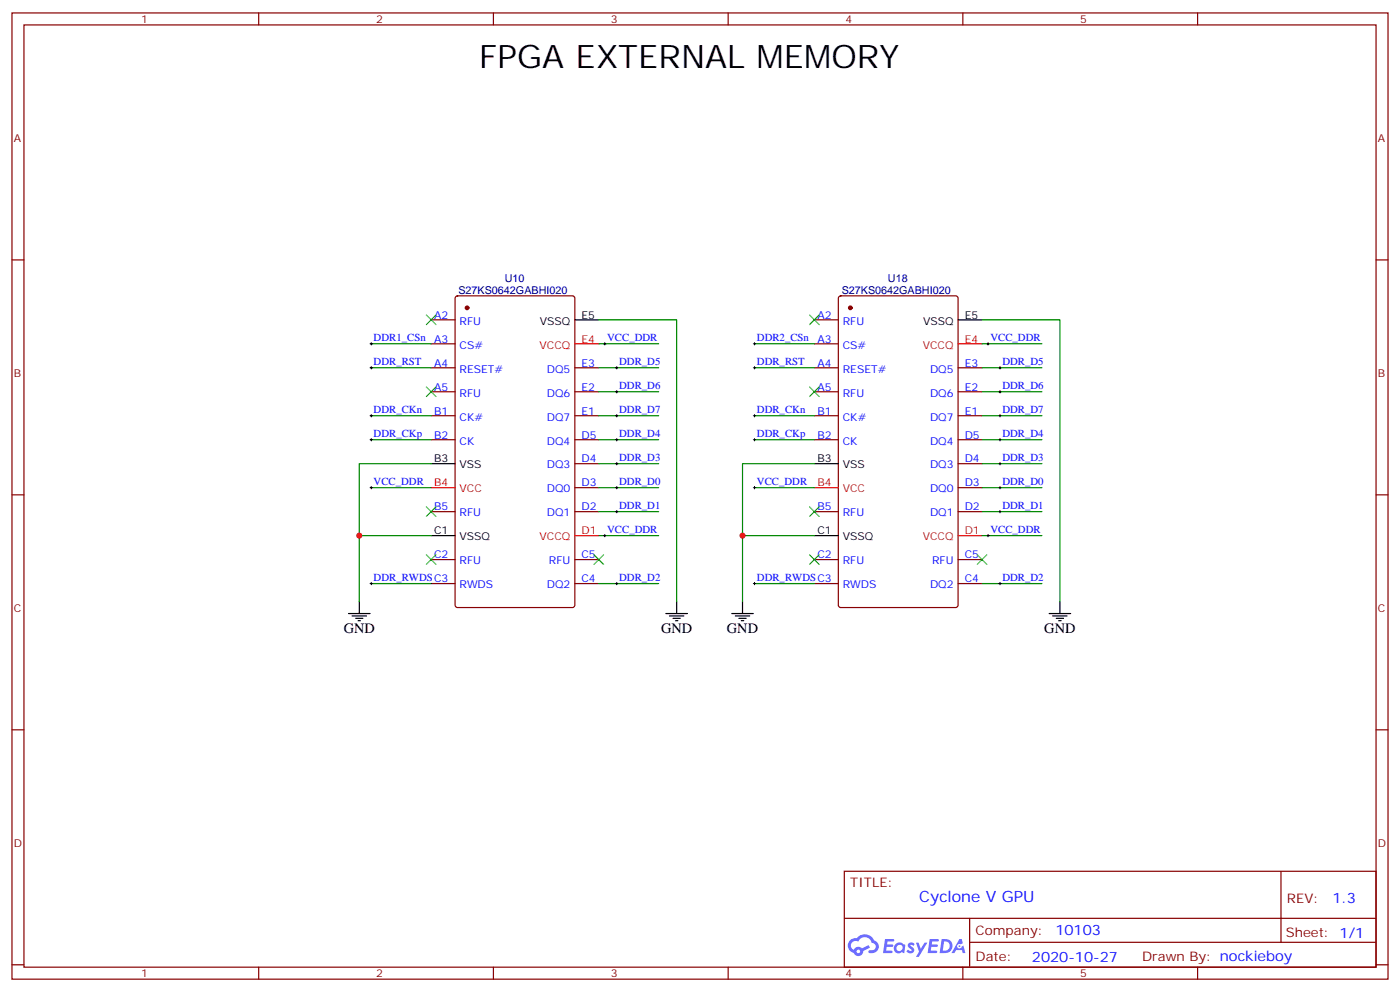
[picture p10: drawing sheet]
<svg xmlns="http://www.w3.org/2000/svg" width="412mm" height="292mm" viewBox="0 0 412 292" stroke-linecap="round" stroke-linejoin="round" font-family="sans-serif">
<g fill="none" stroke="#870000" stroke-width=".35">
<path d="M3.5 3.8h405.4v284.3h-405.4zM7.1 7.3h398.2v277.3h-398.2zM76.2 3.8v3.5M145.3 3.8v3.5M214.5 3.8v3.5M283.6 3.8v3.5M352.8 3.8v3.5M3.5 76.5h3.6M405.3 76.5h3.6M3.5 145.6h3.6M405.3 145.6h3.6M3.5 214.8h3.6"/>
<path d="M405.3 214.8h3.6M248.7 256.4h156.6v28.2h-156.6zM377.3 256.4v20.9M248.7 270.2h156.5M285.6 277.3h119.6M285.6 270.2v14.2M3.5 283.9h3.6M76.2 284.6v3.5M145.3 284.6v3.5M214.5 284.6v3.5M283.6 284.6v3.5M352.8 284.6v3.5"/>
<path d="M405.3 283.9h3.6"/>
</g>
<g fill="#5487ff">
<path d="M267.7 277.6a1.22 1.22 0 0 1 1.7 .2l-.4 .6a.47 .47 0 0 0-.3-.4 .47 .47 0 0 0-.5 .2l.1 .2a1.14 1.14 0 0 1 .8 1.8 1.14 1.14 0 0 1-1.9 0l-.2-.2 .5-.6 .7 .5a.29 .29 0 0 0 .3-.3 .29 .29 0 0 0-.2-.3 1.04 1.04 0 0 1-.6-1.7z"/>
<path d="M260.7 276.3h2.4l.3 .2-.2 .5-1.8 .1-.1 .8h1.5l.3 .4-.3 .4h-1.6l-.2 1.1h1.7l.2 .3-.2 .3-2.6 .1z"/>
<path d="M273.8 276.3h2.4l.3 .2-.1 .5-1.8 .1-.2 .8h1.6l.3 .4-.4 .4h-1.6l-.1 1.1h1.7l.2 .3-.2 .3-2.6 .1z"/>
<path d="M282.6 276.3h.7l.3 1.3-.6 .3a.69 .69 0 0 0-1 .3 .69 .69 0 0 0 .4 .9 .69 .69 0 0 0 .9-.6l.5-.2 .6 2.2h-.8l-.2-.9h-1.8l-.5 .9h-.8z"/>
<path d="M269.8 277.4h.8l.6 1.8 1.1-1.8h.9l-2.6 4.2h-.8l.9-1.5z"/>
<path d="M277.4 276.3l-.6 4.2h1.3a2.11 2.11 0 0 0 2.5-2.1 2.11 2.11 0 0 0-2.5-2.1zM278.1 277.1a1.39 1.39 0 0 1 1.7 1.4 1.39 1.39 0 0 1-1.8 1.3h-.3z"/>
<path d="M263.7 277.9a1.54 1.54 0 0 0-.1 2.2 1.54 1.54 0 0 0 2.2 .1l.6 .3 .3-2.3-.2-.3h-.4a1.49 1.49 0 0 0-2.4 0zM264 278.9a.94 .94 0 0 1 1.8 0 .94 .94 0 0 1-1.8 0z"/>
<path d="M250.4 276.7a2.18 2.18 0 0 0 1.1 3.7 1.44 1.44 0 0 0 1.6 .9 1.44 1.44 0 0 0 1.2-1.4l2-1.1-.5-.7-1.9 1a1.47 1.47 0 0 0-2.4 .4 1.39 1.39 0 0 1-.7-1.9 1.39 1.39 0 0 1 2-.5 2.12 2.12 0 0 1 2.2-1.3 2.12 2.12 0 0 1 1.9 1.7 1.14 1.14 0 0 1 1.1 1.4 1.14 1.14 0 0 1-1.7 .7 .43 .43 0 0 0-.5 .4 .43 .43 0 0 0 .4 .5 1.98 1.98 0 0 0 2.5-1.2 1.98 1.98 0 0 0-1.2-2.6 3.1 3.1 0 0 0-5.3-.6l-.9 .1zM252.3 280a.55 .55 0 0 1 1.1 0 .55 .55 0 0 1-1.1 0z"/>
<circle cx="282.6" cy="278.4" r=".26"/>
</g>
<g fill="none" stroke="#870000" stroke-width=".35">
<path d="M127 94.1h7.1M134.3 87.3l.5-.2h33.8l.7 .4v90.6l-.4 .6-34.1 .1-.7-.5v-90.5zM239.9 94.1h7M247.2 87.3l.4-.2h33.9l.7 .4v90.6l-.4 .6-34.2 .1-.6-.5-.1-90.5zM127 101.2h7.1M127 108.2h7.1M127 115.3h7.1M169.3 108.2h7.1M169.3 115.3h7.1M239.9 101.2h7M239.9 108.2h7M239.9 115.3h7"/>
<path d="M282.2 108.2h7.1M282.2 115.3h7.1M127 122.3h7.1M127 129.4h7.1M169.3 122.3h7.1M169.3 129.4h7.1M169.3 136.5h7.1M239.9 122.3h7M239.9 129.4h7M282.2 122.3h7.1M282.2 129.4h7.1M282.2 136.5h7.1"/>
<path d="M127 150.6h7.1M169.3 150.6h7.1M169.3 143.5h7.1M239.9 150.6h7M282.2 150.6h7.1M282.2 143.5h7.1M127 164.7h7.1M127 171.7h7.1M169.3 164.7h7.1M169.3 171.7h7.1M239.9 164.7h7M239.9 171.7h7"/>
<path d="M282.2 164.7h7.1M282.2 171.7h7.1"/>
</g>
<g fill="#870000" stroke="#870000" stroke-width=".35">
<circle cx="137.6" cy="90.6" r=".53"/>
<circle cx="250.5" cy="90.6" r=".53"/>
</g>
<g fill="none" stroke="#000" stroke-width=".35">
<path d="M169.3 94.1h7.1M282.2 94.1h7.1M127 136.5h7.1M239.9 136.5h7M127 157.6h7.1M239.9 157.6h7M105.8 177v3.6M199.3 177v3.6M218.7 177v3.6M312.2 177v3.6M102.7 180.6h6.3M103.7 181.3h4.2"/>
<path d="M104.8 182h2.1M105.5 182.7h.7M196.1 180.6h6.4M197.2 181.3h4.2M198.3 182h2.1M199 182.7h.7M215.5 180.6h6.4M216.6 181.3h4.2M217.7 182h2.1M218.4 182.7h.7M309 180.6h6.4M310.1 181.3h4.2"/>
<path d="M311.1 182h2.2M311.9 182.7h.7"/>
</g>
<path d="M169.3 101.2h7.1M282.2 101.2h7.1M127 143.5h7.1M169.3 157.6h7.1M239.9 143.5h7M282.2 157.6h7.1" fill="none" stroke="#f00" stroke-width=".35"/>
<g fill="none" stroke="#3c3" stroke-width=".35">
<path d="M125.6 92.7l2.8 2.8M128.4 92.7l-2.8 2.8M238.5 92.7l2.8 2.8M241.3 92.7l-2.8 2.8M125.6 113.9l2.8 2.8M128.4 113.9l-2.8 2.8M238.5 113.9l2.8 2.8M241.3 113.9l-2.8 2.8M125.6 149.2l2.8 2.8M128.4 149.2l-2.8 2.8M238.5 149.2l2.8 2.8M241.3 149.2l-2.8 2.8"/>
<path d="M125.6 163.3l2.8 2.8M128.4 163.3l-2.8 2.8M175 163.3l2.8 2.8M177.8 163.3l-2.8 2.8M238.5 163.3l2.8 2.8M241.3 163.3l-2.8 2.8M287.9 163.3l2.8 2.8M290.7 163.3l-2.8 2.8"/>
</g>
<g fill="none" stroke="#008700" stroke-width=".35">
<path d="M176.4 94.1h22.9v82.9M289.3 94.1h22.9v82.9M109.4 108.2h17.6M109.4 101.2h17.6M176.4 108.2h17.6M176.4 115.3h17.6M176.4 101.2h17.6M222.2 108.2h17.7M222.2 101.2h17.7M289.3 108.2h17.6M289.3 115.3h17.6M289.3 101.2h17.6"/>
<path d="M109.4 122.3h17.6M109.4 129.4h17.6M127 136.5h-21.2v40.5M176.4 122.3h17.6M176.4 129.4h17.6M176.4 136.5h17.6M222.2 122.3h17.7M222.2 129.4h17.7M239.9 136.5h-21.2v40.5M289.3 122.3h17.6M289.3 129.4h17.6M289.3 136.5h17.6"/>
<path d="M105.8 157.6h21.2M109.4 143.5h17.6M176.4 143.5h17.6M176.4 150.6h17.6M176.4 157.6h17.6M218.7 157.6h21.2M222.2 143.5h17.7M289.3 143.5h17.6M289.3 150.6h17.6M289.3 157.6h17.6M109.4 171.7h17.6M176.4 171.7h17.6"/>
<path d="M222.2 171.7h17.7M289.3 171.7h17.6"/>
</g>
<g fill="none" stroke="#000" stroke-width=".29">
<path d="M109 108.2h.7M109 101.2h.7M109.4 100.8v.7M109.4 107.9v.7M177.8 101.2h.7M178.2 100.8v.7M181.3 108.2h.7M181.3 115.3h.7M181.7 107.9v.7M181.7 114.9v.7M221.9 108.2h.7M221.9 101.2h.7"/>
<path d="M222.2 100.8v.7M222.2 107.9v.7M290.7 101.2h.7M291 100.8v.7M294.2 108.2h.7M294.2 115.3h.7M294.6 107.9v.7M294.6 114.9v.7M109 129.4h.7M109 122.3h.7M109.4 122v.7M109.4 129v.8"/>
<path d="M181.3 136.5h.7M181.3 129.4h.7M181.3 122.3h.7M181.7 122v.7M181.7 129v.8M181.7 136.1v.7M221.9 129.4h.7M221.9 122.3h.7M222.2 122v.7M222.2 129v.8M294.2 136.5h.7M294.2 129.4h.7"/>
<path d="M294.2 122.3h.7M294.6 122v.7M294.6 129v.8M294.6 136.1v.7M109 143.5h.7M109.4 143.2v.7M177.8 157.6h.7M178.2 157.3v.7M181.3 143.5h.7M181.3 150.6h.7M181.7 143.2v.7M181.7 150.2v.7"/>
<path d="M221.9 143.5h.7M222.2 143.2v.7M290.7 157.6h.7M291 157.3v.7M294.2 143.5h.7M294.2 150.6h.7M294.6 143.2v.7M294.6 150.2v.7M109 171.7h.7M109.4 171.4v.7M181.3 171.7h.7M181.7 171.4v.7"/>
<path d="M221.9 171.7h.7M222.2 171.4v.7M294.2 171.7h.7M294.6 171.4v.7"/>
</g>
<g fill="#c00">
<circle cx="218.7" cy="157.6" r=".88"/>
<circle cx="105.8" cy="157.6" r=".88"/>
</g>
<text font-size="9.5" x="141.1" y="20">FPGA EXTERNAL MEMORY</text>
<text font-size="4.6" fill="#00f" x="270.8" y="265.4">Cyclone V GPU</text>
<g font-size="4.2">
<text x="101.2" y="186.2">GND</text>
<text x="194.7" y="186.2">GND</text>
<text x="214.1" y="186.2">GND</text>
<text x="307.6" y="186.2">GND</text>
</g>
<g font-size="4.2" fill="#00f">
<text x="392.5" y="265.7">1.3</text>
<text x="310.9" y="275.2">10103</text>
<text x="304" y="283">2020-10-27</text>
</g>
<g font-size="3.9" fill="#800">
<text x="250.5" y="261">TITLE:</text>
<text x="379.1" y="265.7">REV:</text>
<text x="287.4" y="275.2">Company:</text>
<text x="378.7" y="275.8">Sheet: 1/1</text>
<text x="287.4" y="282.9">Date:</text>
<text x="336.4" y="282.9">Drawn By: nockieboy</text>
</g>
<g font-size="3.2" fill="#800">
<text x="41.6" y="6.8">1</text>
<text x="110.8" y="6.8">2</text>
<text x="179.9" y="6.8">3</text>
<text x="249.1" y="6.8">4</text>
<text x="318.2" y="6.8">5</text>
<text x="4.1" y="41.9">A</text>
<text x="405.9" y="41.9">A</text>
<text x="4.1" y="111.1">B</text>
<text x="405.9" y="111.1">B</text>
<text x="4.1" y="180.2">C</text>
<text x="405.9" y="180.2">C</text>
<text x="4.1" y="249.3">D</text>
<text x="405.9" y="249.3">D</text>
<text x="41.6" y="287.6">1</text>
<text x="110.8" y="287.6">2</text>
<text x="179.9" y="287.6">3</text>
<text x="249.1" y="287.6">4</text>
<text x="318.2" y="287.6">5</text>
</g>
<g font-size="3.2" fill="#000080">
<text x="148.7" y="82.9">U10</text>
<text x="261.6" y="82.9">U18</text>
<text x="135" y="86.4">S27KS0642GABHI020</text>
<text x="247.9" y="86.4">S27KS0642GABHI020</text>
</g>
<g font-size="3.2" fill="#00f">
<text x="127.9" y="93.8">A2</text>
<text x="135.4" y="95.5">RFU</text>
<text x="240.8" y="93.8">A2</text>
<text x="248.2" y="95.5">RFU</text>
<text x="110.1" y="100.3">DDR1_CSn</text>
<text x="127.9" y="100.8">A3</text>
<text x="178.9" y="100.3">VCC_DDR</text>
<text x="223" y="100.3">DDR2_CSn</text>
<text x="240.8" y="100.8">A3</text>
<text x="291.7" y="100.3">VCC_DDR</text>
<text x="110.1" y="107.4">DDR_RST</text>
<text x="127.9" y="107.9">A4</text>
<text x="135.4" y="102.6">CS#</text>
<text x="171.3" y="107.9">E3</text>
<text x="182.4" y="107.4">DDR_D5</text>
<text x="223" y="107.4">DDR_RST</text>
<text x="240.8" y="107.9">A4</text>
<text x="248.2" y="102.6">CS#</text>
<text x="284.2" y="107.9">E3</text>
<text x="295.3" y="107.4">DDR_D5</text>
<text x="135.4" y="109.6">RESET#</text>
<text x="161.1" y="109.6">DQ5</text>
<text x="248.2" y="109.6">RESET#</text>
<text x="274" y="109.6">DQ5</text>
<text x="127.9" y="114.9">A5</text>
<text x="135.4" y="116.7">RFU</text>
<text x="161.1" y="116.7">DQ6</text>
<text x="171.3" y="114.9">E2</text>
<text x="182.4" y="114.4">DDR_D6</text>
<text x="240.8" y="114.9">A5</text>
<text x="248.2" y="116.7">RFU</text>
<text x="274" y="116.7">DQ6</text>
<text x="284.2" y="114.9">E2</text>
<text x="295.3" y="114.4">DDR_D6</text>
<text x="110.1" y="121.5">DDR_CKn</text>
<text x="127.9" y="122">B1</text>
<text x="135.4" y="123.8">CK#</text>
<text x="161.1" y="123.8">DQ7</text>
<text x="171.3" y="122">E1</text>
<text x="182.4" y="121.5">DDR_D7</text>
<text x="223" y="121.5">DDR_CKn</text>
<text x="240.8" y="122">B1</text>
<text x="248.2" y="123.8">CK#</text>
<text x="274" y="123.8">DQ7</text>
<text x="284.2" y="122">E1</text>
<text x="295.3" y="121.5">DDR_D7</text>
<text x="110.1" y="128.5">DDR_CKp</text>
<text x="127.9" y="129">B2</text>
<text x="135.4" y="130.8">CK</text>
<text x="161.1" y="130.8">DQ4</text>
<text x="171.3" y="129">D5</text>
<text x="182.4" y="128.5">DDR_D4</text>
<text x="223" y="128.5">DDR_CKp</text>
<text x="240.8" y="129">B2</text>
<text x="248.2" y="130.8">CK</text>
<text x="274" y="130.8">DQ4</text>
<text x="284.2" y="129">D5</text>
<text x="295.3" y="128.5">DDR_D4</text>
<text x="161.1" y="137.9">DQ3</text>
<text x="171.3" y="136.1">D4</text>
<text x="182.4" y="135.6">DDR_D3</text>
<text x="274" y="137.9">DQ3</text>
<text x="284.2" y="136.1">D4</text>
<text x="295.3" y="135.6">DDR_D3</text>
<text x="110.1" y="142.6">VCC_DDR</text>
<text x="171.3" y="143.2">D3</text>
<text x="182.4" y="142.6">DDR_D0</text>
<text x="223" y="142.6">VCC_DDR</text>
<text x="284.2" y="143.2">D3</text>
<text x="295.3" y="142.6">DDR_D0</text>
<text x="161.1" y="144.9">DQ0</text>
<text x="182.4" y="149.7">DDR_D1</text>
<text x="274" y="144.9">DQ0</text>
<text x="295.3" y="149.7">DDR_D1</text>
<text x="127.9" y="150.2">B5</text>
<text x="135.4" y="152">RFU</text>
<text x="161.1" y="152">DQ1</text>
<text x="171.3" y="150.2">D2</text>
<text x="240.8" y="150.2">B5</text>
<text x="248.2" y="152">RFU</text>
<text x="274" y="152">DQ1</text>
<text x="284.2" y="150.2">D2</text>
<text x="178.9" y="156.7">VCC_DDR</text>
<text x="291.7" y="156.7">VCC_DDR</text>
<text x="127.9" y="164.3">C2</text>
<text x="135.4" y="166.1">RFU</text>
<text x="161.7" y="166.1">RFU</text>
<text x="171.3" y="164.3">C5</text>
<text x="240.8" y="164.3">C2</text>
<text x="248.2" y="166.1">RFU</text>
<text x="274.6" y="166.1">RFU</text>
<text x="284.2" y="164.3">C5</text>
<text x="110.1" y="170.9">DDR_RWDSC3</text>
<text x="135.4" y="173.1">RWDS</text>
<text x="161.1" y="173.1">DQ2</text>
<text x="171.3" y="171.4">C4</text>
<text x="182.4" y="170.9">DDR_D2</text>
<text x="223" y="170.9">DDR_RWDSC3</text>
<text x="248.2" y="173.1">RWDS</text>
<text x="274" y="173.1">DQ2</text>
<text x="284.2" y="171.4">C4</text>
<text x="295.3" y="170.9">DDR_D2</text>
</g>
<g font-size="3.2">
<text x="159" y="95.5">VSSQ</text>
<text x="171.3" y="93.8">E5</text>
<text x="271.9" y="95.5">VSSQ</text>
<text x="284.2" y="93.8">E5</text>
<text x="127.9" y="136.1">B3</text>
<text x="135.4" y="137.9">VSS</text>
<text x="240.8" y="136.1">B3</text>
<text x="248.2" y="137.9">VSS</text>
<text x="127.9" y="157.3">C1</text>
<text x="135.4" y="159">VSSQ</text>
<text x="240.8" y="157.3">C1</text>
<text x="248.2" y="159">VSSQ</text>
</g>
<g font-size="3.2" fill="#f00">
<text x="171.3" y="100.8">E4</text>
<text x="284.2" y="100.8">E4</text>
<text x="158.9" y="102.6">VCCQ</text>
<text x="271.8" y="102.6">VCCQ</text>
<text x="127.9" y="143.2">B4</text>
<text x="240.8" y="143.2">B4</text>
<text x="135.4" y="144.9">VCC</text>
<text x="248.2" y="144.9">VCC</text>
<text x="158.9" y="159">VCCQ</text>
<text x="171.3" y="157.3">D1</text>
<text x="271.8" y="159">VCCQ</text>
<text x="284.2" y="157.3">D1</text>
</g>
</svg>
